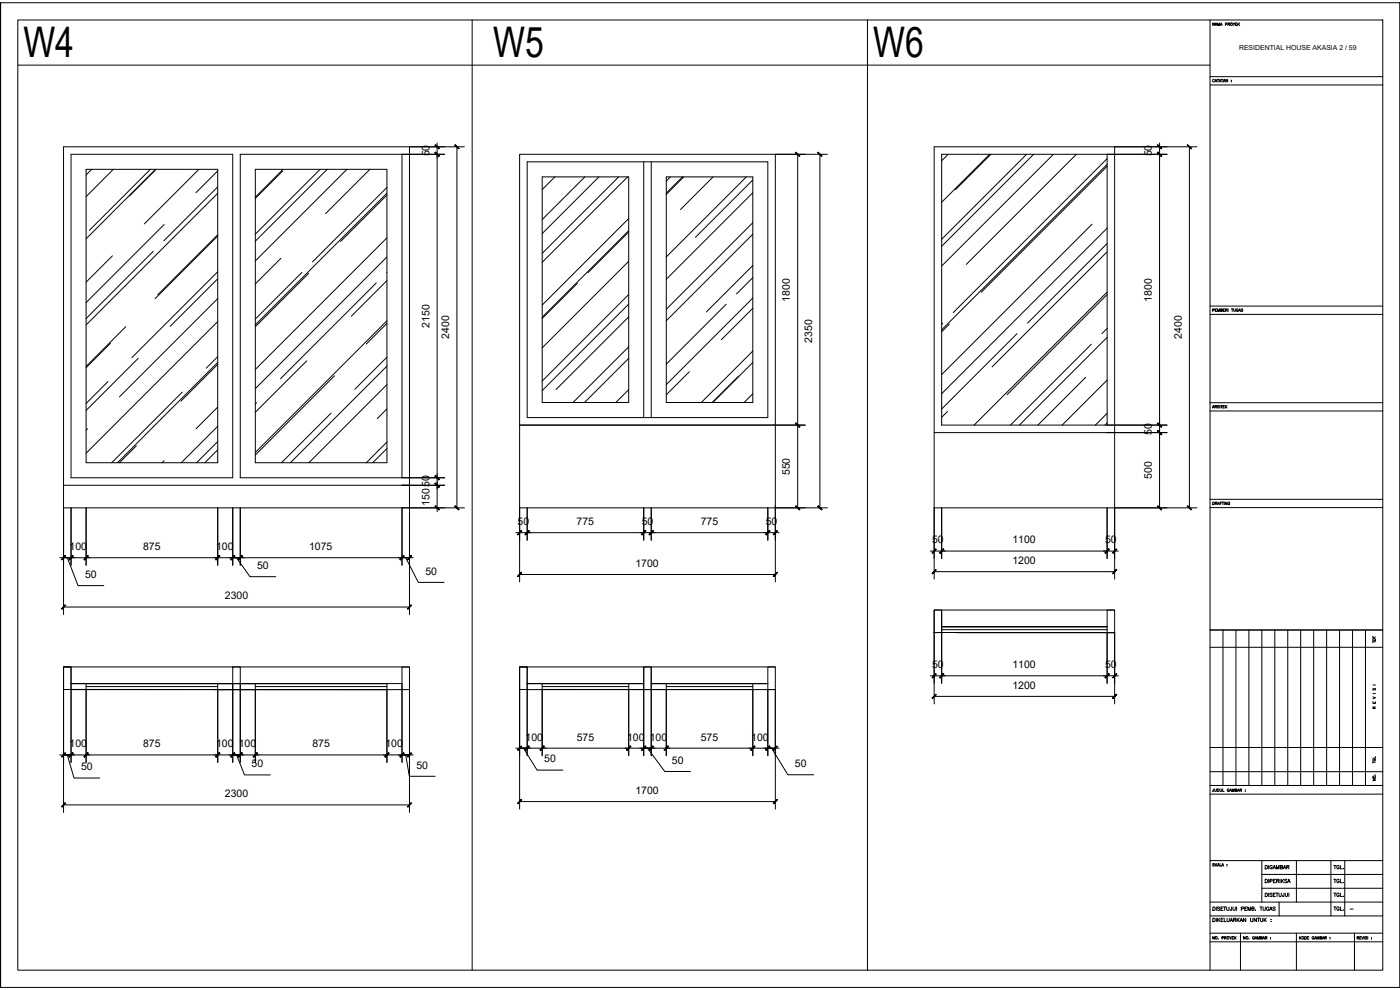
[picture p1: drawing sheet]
<svg xmlns="http://www.w3.org/2000/svg" width="420mm" height="297mm" viewBox="0 0 420 297" stroke-linecap="round" stroke-linejoin="round" font-family="sans-serif">
<!-- layer: 0 -->
<g fill="none" stroke="#000" stroke-width=".3">
<path d="M5.3 19.5h357.8M141.7 6v285.1M260.3 6v285.1M21.3 46.3h48.6v97h-48.6zM25.8 50.8h39.5v88h-39.5zM27.5 50.8l-1.7 1.7M34 50.8l-8.2 8.2M45.1 50.8l-18.3 18.3M46.7 50.8l-20.9 20.8M46.9 50.8l-8.1 8.1M59.7 50.8l-16.4 16.4M65.3 51.3l-6.5 6.5"/>
<path d="M65.3 56.1l-16.1 16.2M65.3 58l-39.5 39.5M76.6 50.8h39.5v88h-39.5zM84.9 51.3l-8.3 8.2M85 50.8l-8.4 8.4M96.1 50.8l-19.5 19.5M98.2 50.8l-21.6 21.6M104.1 50.8l-27.5 27.5M111 50.8l-13.3 13.3M116.1 58l-39.5 39.5M116.1 56.2l-22.3 22.4M116.1 58.5l-13.9 13.9"/>
<path d="M120.6 46.3v97M122.9 44v140.4M131.2 42.9v4.5M131.2 46.3v97M133.4 46.3h-61.3v97h61.3M137.1 44v108.4M139.4 44h-120.3v108.4h103.8M158.2 48.6h72.2v76.7h-72.2zM162.7 53.1h26v67.7h-26zM166.5 53.1l-3.8 3.8M175.5 53.1l-12.8 12.8M179.7 53.1l-17 17"/>
<path d="M185.7 53.1l-23 22.9M188.4 53.1l-25.7 25.6M193.2 48.6v76.7M195.4 48.6v76.7M200 53.1h25.9v67.7h-25.9zM201.2 53.1l-1.2 1.2M204.8 53.1l-4.8 4.8M205.2 53.1l-5.2 5.2M214 53.1l-9.8 9.8M224 53.1l-24 24M225.9 57.8l-25.9 26M225.9 54l-17.2 17.2"/>
<path d="M232.7 46.3v106.1h-76.8v-24.9M239.4 46.3v106.1M246.1 46.3v106.1M248.3 46.3h-92.4v81.2M282.6 46.3v81.2h67.7M282.6 46.3h67.7M282.6 46.3h.1M284.5 46.3l-1.9 1.9M297 46.3l-14.4 14.4M297.4 46.3l-10.7 10.6M308.1 46.3l-25.5 25.5M310.2 46.3l-27.6 27.6"/>
<path d="M316.1 46.3l-33.5 33.5M323 46.3l-33 33M332.3 49.3l-49.7 49.7M332.3 47.6l-46.2 46.2M332.3 49.9l-37.8 37.8M332.3 46.3v81.2M334.5 44v129.8M348 42.9v4.5M348 46.3v81.2M357 44v108.4M359.2 44h-78.8v129.8M33.7 76.8l-7.9 7.9"/>
<path d="M46 75.4l-20.2 20.2M49.3 67.4l-23.5 23.4M65.3 70.4l-18 18M65.3 70.8l-18.7 18.8M84.3 77.5l-7.7 7.7M116.1 77.1l-39.5 39.5M116.1 71.4l-39.5 39.5M188.7 69.2l-26 26M188.7 69.6l-12.3 12.2M188.7 65.6l-26 25.9M188.7 78.4l-26 26M225.9 70.3l-25.9 25.9"/>
<path d="M225.9 66.8l-25.9 26M225.9 79.7l-13.9 13.9M327.7 67.3l-45.1 45.1M332.3 68.5l-49.7 49.6M332.3 73.1l-23.9 23.9M332.3 75.6l-34.5 34.5M37.8 98l-12 11.9M65.3 89.6l-29.5 29.5M65.3 81.5l-25.7 25.8M65.3 83.6l-14.2 14.3M65.3 96.5l-39.5 39.5M90.6 81.7l-14 14"/>
<path d="M92.6 82l-16 16M112.9 84.9l-28.7 28.7M116.1 96.3l-39.5 39.5M116.1 81.7h.1M116.1 84.2l-10.6 10.7M116.1 97l-6.1 6.2M173.3 85l-10.6 10.6M188.7 88.4l-26 25.9M188.7 95.1l-21.8 21.8M188.7 91.2l-26 26M217.9 91.3l-17.9 18M225.9 89.4l-25.9 26"/>
<path d="M225.9 83.3l-4.8 4.9M225.9 92.5l-9.4 9.4M282.9 97l-.3 .3M284.9 97.2l-2.3 2.4M332.3 87.6l-40 39.9M332.3 98.5l-1.6 1.6M332.3 88.4l-30.1 30M32.4 114.5l-6.6 6.5M33.2 103l-7.4 7.3M41.5 107.5l-15.7 15.7M54.7 117.7l-21.2 21.1M65.3 108.7l-30.1 30.1"/>
<path d="M65.3 107l-3.4 3.5M65.3 109.3l-11 11M92.1 108.3l-15.5 15.4M100.4 112.8l-23.8 23.7M116.1 115.4l-23.4 23.4M116.1 107.2l-9.6 9.6M116.1 109.9l-29 28.9M188.7 107.5l-13.3 13.3M188.7 104.1l-16.7 16.7M188.7 116.9l-3.9 3.9M206.9 111.5l-6.9 7M221.6 112.9l-7.9 7.9"/>
<path d="M225.9 108.8l-12 12M225.9 105.3l-15.4 15.5M225.9 118.2l-2.6 2.6M305.2 100.1l-22.6 22.6M325.8 113.2l-14.3 14.3M327.5 103.3l-24.2 24.2M332.3 101.2l-26.4 26.3M332.3 114.1l-13.5 13.4M26.3 128.7l-.5 .4M40.9 133.7l-5.1 5.1M49.3 138.2l-.6 .6M65.3 127.9l-10.9 10.9"/>
<path d="M65.3 132.5l-6.3 6.3M65.3 122.1l-6.5 6.6M65.3 135l-3.8 3.8M77 120.8l-.4 .4M99.3 124l-14.8 14.8M116.1 134.6l-4.2 4.2M116.1 132.6l-6.2 6.2M116.1 122.7l-2.9 2.9M155.9 127.5h85.7M280.4 129.8h69.9M284.3 123.5l-1.7 1.7M332.3 124l-3.6 3.5"/>
<path d="M332.3 126.9l-.7 .6M348 126.4v4.5M348 129.8v22.6M19.1 145.6h114.3M19.1 152.4v32M21.3 152.4v17.2M25.8 152.4v17.2M65.3 152.4v17.2M69.9 152.4v17.2M72.1 152.4v17.2M131.2 142.2v4.5M131.2 144.5v9"/>
<path d="M139.4 152.4h-18.8v17.2M154.8 159.8h4.5M155.9 152.4v22.2M158.2 152.4v9.7M158.2 159.8h35M192.1 159.8h4.5M193.2 152.4v9.7M195.4 152.4v9.7M195.4 159.8h35M229.3 159.8h4.5M230.4 152.4v9.7M232.7 152.4h15.6"/>
<path d="M232.7 151.6v23M280.4 152.4h78.8M282.6 152.4v15.2M332.3 152.4v15.2M17.9 167.3h1.2M19.1 167.3h2.2h-2.2M21.3 167.3h1.2M25.8 167.3h39.5M27 167.3h-6.8l3.2 8.4h7.8M64.2 167.3h6.8l4 5.7h7.8M68.7 167.3h1.2M69.9 167.3h2.2h-2.2"/>
<path d="M72.1 167.3h48.5M120.6 167.3h2.3h-2.3M121.8 167.3l3.7 7.4h7.8M122.9 167.3h1.1M155.9 172.4h76.8M279.2 165.3h4.5M280.4 171.5h54.1M282.6 165.3h49.7M331.1 165.3h4.6M19.1 182.1h103.8M280.4 189.8v21.4M282.6 189.8h51.9v21.4"/>
<path d="M282.6 189.8v15.2M332.3 189.8v15.2M19.1 206.9v36.9M25.8 206.9v21.9M65.3 205.1h4.6v1.8h-4.6zM65.3 206.9v21.9M69.9 200.1h2.2v6.8h-2.2zM69.9 206.9v21.9M72.1 205.1h4.5v1.8h-4.5zM72.1 206.9v21.9M76.6 206.9v21.9M116.1 205.1h4.5v1.8h-4.5z"/>
<path d="M120.6 206.9v21.9M122.9 206.9v36.9M155.9 206.9v35.9M158.2 206.9v19.8M188.7 205.1v21.6M193.2 206.9v19.8M195.4 206.9v19.8M200 205.1v21.6M225.9 206.9h-63.2v19.8M225.9 206.9v19.8M230.4 206.9v19.8M232.7 206.9v35.9"/>
<path d="M279.2 202.8h4.5M280.4 208.9h54.1M282.6 202.8h49.7M331.1 202.8h4.6M17.9 226.5h1.2M19.1 226.5h2.2h-2.2M21.3 228.8v-21.9h94.8v21.9M21.3 226.5h1.2M25.8 226.5h39.5M27 226.5h-6.8l2 6.9h7.8M64.2 226.5h6.8M68.7 226.5h1.2"/>
<path d="M69.9 226.5h2.2h-2.2M71 226.5l2.4 6h7.7M71 226.5h6.8M72.1 226.5h1.1M76.6 226.5h39.5M115 226.5h6.8l1.1 6.4h7.7M119.5 226.5h1.1M120.6 226.5h2.3h-2.3M122.9 226.5h1.1M154.8 224.5h1.1M155.9 224.5h2.3h-2.3M158.2 224.5h1.1"/>
<path d="M162.7 224.5h26M163.9 224.5h-6.8l4.1 6.6h7.7M187.5 224.5h6.8M192.1 224.5h1.1M193.2 224.5h2.2h-2.2M194.3 224.5l5.2 7h7.7M194.3 224.5h6.8M195.4 224.5h1.2M200 224.5h25.9M224.8 224.5h6.8l4.9 8h7.7M229.3 224.5h1.1M230.4 224.5h2.3h-2.3"/>
<path d="M232.7 224.5h1.1M19.1 241.5h103.8M155.9 240.5h76.8"/>
</g>
<!-- layer: DOOR OPENING -->
<g fill="none" stroke="#000" stroke-width=".3">
<path d="M280.4 183h2.2v6.8h-2.2zM282.6 188h49.7M282.6 183h51.9M282.6 188.9h49.7M287.1 189.8h47.4M332.3 183h2.2v6.8h-2.2zM19.1 200.1h2.2v6.8h-2.2zM19.1 200.1h103.8M21.3 205.1h94.8M21.3 206.9h94.8M25.8 205.1v1.8M25.8 206h39.5"/>
<path d="M76.6 206h39.5M120.6 200.1h2.3v6.8h-2.3zM155.9 200.1h2.3v6.8h-2.3zM155.9 200.1h37.3M158.2 205.1h35M158.2 206.9h74.5M162.7 206h26M162.7 205.1v1.8M193.2 200.1h2.2v6.8h-2.2zM195.4 205.1h35M195.4 200.1h37.3M200 206h25.9"/>
<path d="M225.9 205.1v1.8M230.4 200.1h2.3v6.8h-2.3z"/>
</g>
<!-- layer: XR-KOP A3_MOZART$0$KOP-A1$0$A-GRSKOP -->
<g fill="none" stroke="#000" stroke-width=".3">
<path d="M.2 .8h420v295.5h-420zM.2 .8v295.5M5.3 6h409.7v285.1h-409.7zM363.1 6v285.1M420.2 .8v295.5M363.1 25.5h51.9M363.1 23h51.9M363.1 91.8h51.9M363.1 94.3h51.9M363.1 120.8h51.9M363.1 123.3h51.9M363.1 149.8h51.9"/>
<path d="M363.1 152.3h51.9M363.1 189h51.9M363.1 194.2h51.9M367 189v46.7M370.9 189v46.7M374.8 189v46.7M378.7 189v46.7M382.6 189v46.7M386.5 189v46.7M390.4 189v46.7M394.3 189v46.7M398.1 189v46.7"/>
<path d="M402 189v46.7M405.9 189v46.7M409.8 189v46.7M363.1 224.3h51.9M363.1 231.5h51.9M363.1 235.7h51.9M363.1 238.3h51.9M363.1 258.2h51.9M378.7 258.2v12.5M389.1 258.2v12.5M399.4 258.2v16.6M403.6 258.2v16.6"/>
<path d="M363.1 280h51.9M363.1 274.8h51.9M363.1 270.7h51.9M372.3 280v11.1M378.7 266.5h36.3M378.7 262.4h36.3M383.9 270.7v4.1M389.1 280v11.1M406.5 280v11.1M363.1 282.6h51.9"/>
</g>
<!-- layer: XR-KOP A3_MOZART$0$KOP-A1$0$A-TXTKOP -->
<g fill="none" stroke="#000" stroke-width=".3">
<path d="M364.5 6.9v.8l-.5-.8v.8M364.6 7.7l.3-.8 .3 .8M364.8 7.4h.3M365.4 7.7v-.8l.3 .8 .3-.8v.8M366.2 7.7l.3-.8 .3 .8M366.3 7.4h.4M367.8 7.3l.4-.1v-.3h-.4v.8M368.5 7.2l.6-.2-.6-.1v.8M368.8 7.2l.3 .5M370 6.9l.3 .8M370.6 6.9l-.3 .3M370.8 7.2h.3"/>
<path d="M371.3 6.9h-.5v.8h.5M371.5 6.9v.8M371.7 7.2l.3 .5M372 6.9l-.5 .5M364.5 24a.29 .29 0 0 0-.4-.2 .29 .29 0 0 0-.2 .3v.2a.29 .29 0 0 0 .2 .3 .29 .29 0 0 0 .4-.2M364.6 24.6l.3-.8 .3 .8M364.7 24.3h.4M365.3 23.8h.5M365.5 23.8v.8M365.9 24.6l.3-.8 .3 .8M366 24.3h.4M366.5 23.8h.6"/>
<path d="M366.8 23.8v.8M367.1 24.6l.3-.8 .3 .8M367.2 24.3h.4M368.4 23.8v.8l-.5-.8v.8M369.5 24.1h.1M369.5 24.5h.1M364 93.1l.4-.1v-.3h-.4v.7M364.7 93h.3M365.2 92.7h-.5v.7h.5M365.4 93.4v-.7l.3 .7 .3-.7v.7M366.3 93l.5-.2-.5-.1v.7h.5l-.2-.4M367.1 93h.3"/>
<path d="M367.6 92.7h-.5v.7h.5M367.8 93l.5-.2-.5-.1v.7M368.1 93l.2 .4M368.6 92.7v.7M369.5 92.7h.6M369.8 92.7v.7M370.2 92.7v.5l.3 .2 .2-.1 .1-.6M371.6 92.9a.28 .28 0 0 0-.4-.2 .28 .28 0 0 0-.2 .3v.2a.28 .28 0 0 0 .3 .3 .28 .28 0 0 0 .3-.3h-.2M371.7 93.4l.3-.7 .3 .7M371.8 93.2h.4M373 92.8h-.5l.5 .4-.2 .2-.3-.1M363.8 122.4l.3-.7 .3 .7"/>
<path d="M364 122.2h.3M364.6 122l.5-.2-.5-.1v.7M364.9 122l.2 .4M365.9 121.8h-.5l.5 .4-.2 .2-.3-.1M366.1 121.7v.7M366.3 121.7h.5M366.6 121.7v.7M367 122h.3M367.5 121.7h-.5v.7h.5M367.7 121.7v.7M367.9 122l.3 .4M368.2 121.7l-.5 .5"/>
<path d="M364 150.6l.4 .1-.1 .7h-.3zM364.7 151h.5v-.3l-.5-.1v.8M365 151l.2 .4M365.4 151.4l.3-.8 .3 .8M365.5 151.2h.4M366.2 151h.3M366.6 150.6h-.4v.8M366.7 150.6h.5M367 150.6v.8M367.4 150.6v.8M368.2 150.6v.8l-.5-.8v.8M369.1 150.8a.29 .29 0 0 0-.4-.2 .29 .29 0 0 0-.2 .3 .32 .32 0 0 0 .1 .5 .32 .32 0 0 0 .4-.1l.1-.2h-.2"/>
<path d="M412 192.5h.8M412 190.9v.5M412 192.3v.5M412 191.2h.8M412.1 191.7l.5-.1 .2 .5h-.8zM412 210.6v.4h.8v-.4M412 209.1l.8 .3-.8 .3M412 208.1h.8M412 205.5h.8M412.1 206.6v.5l.5-.5 .2 .1-.1 .4M412.4 212.6l-.2-.5-.2 .5h.8M412.4 210.7v.3"/>
<path d="M412.8 212.1l-.4 .2M364.2 236.7v.7h-.2l-.1-.2M364.5 236.7l.1 .7 .2 .1 .2-.1 .1-.7M365.4 236.7l.4 .1-.1 .6-.3 .1zM366.1 236.7v.6l.3 .2 .2-.1v-.7M366.9 236.7v.8h.5M368.9 236.9a.28 .28 0 0 0-.4-.2 .28 .28 0 0 0-.2 .3 .32 .32 0 0 0 .1 .4 .32 .32 0 0 0 .4 0l-.1-.2M369 237.5l.3-.8 .3 .8M369.1 237.2h.4M369.8 237.5v-.8l.3 .8 .3-.8v.8M370.7 237.1l.4-.1 .1-.2-.5-.1v.8l.5-.1-.2-.3M371.3 237.5l.3-.8 .3 .8"/>
<path d="M371.5 237.2h.3M372.1 237.1l.5-.2-.5-.2v.8M372.4 237.1l.2 .4M373.7 237h.1M373.7 237.4h.1M412 233.7h.8l-.8 .5h.8M412 228.4v.5M412 228.7h.8M412.2 227.7a.28 .28 0 0 0-.2 .4 .28 .28 0 0 0 .3 .2 .32 .32 0 0 0 .4-.1 .32 .32 0 0 0 0-.4l-.2 .1M412.7 232.5h.1M412.8 227v.5h-.8M364.4 259.2h-.5l.5 .5-.2 .2-.3-.1"/>
<path d="M364.7 259.1v.8M364.9 259.4l.3 .5M365.2 259.1l-.5 .5M365.4 259.9l.3-.8 .3 .8M365.5 259.6h.3M366.1 259.1v.8h.5M366.6 259.9l.3-.8 .3 .8M366.8 259.6h.3M368.2 259.4h.1M368.2 259.8h.1M379.7 259.7h.3a.56 .56 0 0 1 .4 .5 .56 .56 0 0 1-.4 .5h-.3zM380.7 259.7v1"/>
<path d="M381.8 259.9a.38 .38 0 0 0-.4-.2 .38 .38 0 0 0-.3 .4v.2a.37 .37 0 0 0 .4 .4 .37 .37 0 0 0 .3-.4h-.2M400.3 259.7h.7M400.6 259.7v1M401.9 259.9a.38 .38 0 0 0-.4-.2 .38 .38 0 0 0-.3 .4v.2a.37 .37 0 0 0 .3 .4 .37 .37 0 0 0 .4-.4h-.2M402.3 259.7v1h.6M364 275.5h.3a.55 .55 0 0 1 .4 .5 .55 .55 0 0 1-.4 .5h-.3zM364 272.1h.3a.55 .55 0 0 1 .4 .5 .55 .55 0 0 1-.4 .6h-.3zM365 272.1v1.1M365 275.5v1M365.4 275.5v1M365.7 275.9l.4 .6M366.1 272.3l-.6-.1-.1 .3 .6 .3 .1 .2h-.7"/>
<path d="M366.1 275.5l-.7 .7M366.4 272.6h.4M366.5 276h.4M367.1 272.1h-.7v1.1h.7M367.1 275.5h-.6v1h.6M367.2 272.1h.7M367.4 275.5v1h.6M367.5 272.1v1.1M368.1 272.1v.8l.3 .3 .4-.2v-.9M368.2 275.5l.1 .9 .2 .1 .4-.1v-.9M369.2 276.5l.4-1 .4 1M369.3 276.2h.5"/>
<path d="M369.6 272.1v1h-.4l-.1-.3M370 272.1v.8l.3 .3 .4-.2v-.9M370.2 276l.6-.1 .1-.3-.7-.1v1M370.6 276l.3 .5M371.1 272.1v1.1M371.3 275.5v1M371.5 275.9l.4 .6M371.9 275.5l-.6 .7M372.1 276.5l.4-1 .4 1M372.3 276.2h.5M372.5 272.7l.6-.1 .1-.4-.7-.1v1.1M373.6 272.6h.4"/>
<path d="M373.9 275.5v1l-.7-1v1M374.2 272.1h-.6v1.1h.6M374.5 273.2v-1.1l.4 1.1 .4-1.1v1.1M375.3 275.5v.9l.3 .1 .3-.1 .1-.9M375.7 272.6h.6v-.4l-.6-.1v1.1l.6-.1-.2-.5M376.8 273.1h.1M377.1 275.5v1l-.7-1v1M377.3 275.5h.7M377.7 275.5v1M378.1 272.1h.7M378.3 275.5v.7l.3 .3 .3-.1 .1-.9M378.5 272.1v1.1"/>
<path d="M379.1 272.1v.8l.2 .3 .4-.2v-.9M379.3 275.5v1M379.6 275.9l.4 .6M379.7 263.8h.3a.56 .56 0 0 1 .4 .5 .56 .56 0 0 1-.4 .6h-.3zM379.7 268h.3a.56 .56 0 0 1 .4 .5 .56 .56 0 0 1-.4 .5h-.3zM380 275.5l-.7 .7M380.7 263.8v1.1M380.7 268v1M380.8 272.4a.38 .38 0 0 0-.4-.3 .38 .38 0 0 0-.3 .4v.3a.37 .37 0 0 0 .4 .4 .37 .37 0 0 0 .3-.4h-.2M381 273.2l.4-1.1 .4 1.1M381.1 264.4l.6-.1 .1-.4-.7-.1v1.1M381.2 272.8h.5"/>
<path d="M381.5 275.8h.1M381.5 276.4h.1M381.8 268.1l-.6-.1-.1 .3 .6 .3 .1 .3h-.7M382 260.7l.4-1 .4 1M382.1 268.5h.4M382.2 260.4h.5M382.2 264.3h.4M382.7 272.3l-.6-.1v.3l.6 .3v.2h-.7M382.8 268h-.7v1h.7M382.8 263.8h-.6v1.1h.6M382.9 268h.7M383.1 260.7v-1l.4 1 .3-1v1"/>
<path d="M383.1 264.3h.6l.1-.4-.7-.1v1.1M383.3 268v1M383.5 264.3l.3 .6M383.8 268v.7l.3 .3 .4-.1v-.9M384.1 263.8v1.1M384.2 260.2l.6-.1 .1-.3-.7-.1v1l.7-.1v-.2l-.2-.2M384.5 263.8v1.1M384.8 264.3l.4 .6M385.1 260.7l.4-1 .4 1M385.2 263.8l-.7 .7M385.3 260.4h.5M385.3 268v.9l-.3 .1-.2-.3"/>
<path d="M385.7 268v.7l.3 .3 .4-.1v-.9M386.2 260.2l.6-.1v-.3l-.6-.1v1M386.2 264l-.6-.1v.3l.5 .2 .1 .3h-.7M386.4 264.9l.4-1.1 .4 1.1M386.5 260.2l.4 .5M386.6 264.5h.5M386.8 268v1M400.3 263.8h.7M400.3 268h.7M400.3 272.1h.7M400.6 263.8v1.1M400.6 268v1"/>
<path d="M400.6 272.1v1M401.9 264.1a.38 .38 0 0 0-.4-.3 .38 .38 0 0 0-.3 .4 .43 .43 0 0 0 .1 .6 .43 .43 0 0 0 .6-.1v-.2h-.2M401.9 268.2a.38 .38 0 0 0-.4-.2 .38 .38 0 0 0-.3 .4 .43 .43 0 0 0 .1 .5 .43 .43 0 0 0 .6 0v-.3h-.2M401.9 272.4a.38 .38 0 0 0-.4-.3 .38 .38 0 0 0-.3 .4 .43 .43 0 0 0 .1 .6 .43 .43 0 0 0 .6-.1v-.2h-.2M402.3 263.8v1.1h.6M402.3 268v1h.6M402.3 272.1v1h.6M403.2 260.6h.1M403.2 264.7h.1M403.2 268.9h.1M403.2 273h.1M364.5 281v.8l-.5-.8v.8"/>
<path d="M365.6 281.7h.1M366.7 281.4h.5v-.3l-.5-.1v.8M367.5 281.4l.5-.2-.5-.2v.8M367.8 281.4l.2 .4M369 281l.3 .8M369.6 281l-.3 .4M369.8 281.4h.3M370.2 281h-.4v.8h.4M370.5 281v.8M370.6 281.3l.4 .5M371 281l-.5 .5M373.7 281v.8l-.5-.8v.8"/>
<path d="M374.8 281.7h.1M376.5 281.2a.29 .29 0 0 0-.4-.2 .29 .29 0 0 0-.2 .3 .32 .32 0 0 0 .1 .4 .32 .32 0 0 0 .4 0l.1-.2h-.2M376.6 281.8l.3-.8 .3 .8M376.7 281.5h.4M377.4 281.8v-.8l.3 .8 .3-.8v.8M378.3 281.4l.4-.1 .1-.2-.5-.1v.8l.5-.1-.2-.3M378.9 281.8l.3-.8 .3 .8M379.1 281.5h.3M379.7 281.4l.5-.2-.5-.2v.8M380 281.4l.2 .4M381.3 281.3h.1M381.3 281.7h.1"/>
<path d="M390 281v.8M390.1 281.3l.4 .5M390.5 281l-.5 .5M391.5 281l.5 .2-.1 .6h-.4zM392.3 281.4h.3M392.8 281h-.5v.8h.5M394.3 281.2a.29 .29 0 0 0-.3-.2 .29 .29 0 0 0-.2 .3 .32 .32 0 0 0 .1 .4 .32 .32 0 0 0 .4 0v-.2h-.2M394.5 281.8l.3-.8 .3 .8M394.6 281.5h.3M395.2 281.8v-.8l.3 .8 .3-.8v.8M396.1 281.4l.5-.1v-.2l-.5-.1v.8l.5-.1-.1-.3M396.8 281.8l.3-.8 .3 .8"/>
<path d="M396.9 281.5h.4M397.6 281.4l.4-.1 .1-.2-.5-.1v.8M397.8 281.4l.3 .4M399.2 281.3h.1M399.2 281.7h.1M407.3 281.4l.4-.1 .1-.2-.5-.1v.8M407.6 281.4l.2 .4M408.1 281.4h.3M408.5 281h-.4v.8h.4M408.7 281l.3 .8 .3-.8M409.4 281v.8M410.2 281.1h-.5l.5 .5-.2 .2-.3-.1"/>
<path d="M410.5 281v.8M411.6 281.3h.1M411.6 281.7h.1"/>
<circle cx="369.6" cy="7.2" r=".36"/>
<circle cx="412.4" cy="233.1" r=".36"/>
<circle cx="365" cy="281.4" r=".36"/>
<circle cx="368.5" cy="281.4" r=".36"/>
<circle cx="374.2" cy="281.4" r=".36"/>
<circle cx="391" cy="281.4" r=".36"/>
</g>
<!-- layer: 0 -->
<g fill="#000" stroke="#000" stroke-width=".3">
<path d="M130.7 43.4l-.1 .1 1.2 1zM130.6 43.5l1.2 1-.1 .2z"/>
<path d="M130.6 45.8l1.1 1.1 .1-.1zM130.7 45.7l1.1 1.1-1.2-1z"/>
<path d="M130.6 45.8l1.1 1.1 .1-.1zM130.7 45.7l1.1 1.1-1.2-1z"/>
<path d="M136.5 43.5l1.1 1.2 .2-.2zM136.5 43.5l.1-.1 1.2 1.1z"/>
<path d="M238.8 45.8l1.1 1.1 .1-.1zM238.9 45.7l1.1 1.1-1.2-1z"/>
<path d="M245.4 45.8l1.2 1.1 .1-.1zM245.6 45.7l1.1 1.1-1.3-1z"/>
<path d="M347.5 43.4l-.1 .1 1.2 1zM347.4 43.5l1.2 1-.1 .2z"/>
<path d="M347.4 45.8l1.1 1.1 .1-.1zM347.4 45.8l.1-.1 1.1 1.1z"/>
<path d="M347.4 45.8l1.1 1.1 .1-.1zM347.4 45.8l.1-.1 1.1 1.1z"/>
<path d="M356.3 43.5l1.2 1.2 .1-.2zM356.3 43.5l.1-.1 1.2 1.1z"/>
<path d="M238.9 126.9l-.1 .1 1.2 1.1zM238.8 127l1.2 1.1-.1 .1z"/>
<path d="M238.8 127l1.1 1.2 .1-.1zM238.9 126.9l1.1 1.2-1.2-1.1z"/>
<path d="M347.5 126.9l-.1 .1 1.2 1.1zM347.4 127l1.2 1.1-.1 .1z"/>
<path d="M347.5 126.9l-.1 .1 1.2 1.1zM347.4 127l1.2 1.1-.1 .1z"/>
<path d="M347.4 129.3l1.1 1.1 .1-.1zM347.4 129.3l.1-.1 1.1 1.1z"/>
<path d="M347.4 129.3l1.1 1.1 .1-.1zM347.4 129.3l.1-.1 1.1 1.1z"/>
<path d="M130.7 142.7l-.1 .1 1.2 1.1zM130.6 142.8l1.2 1.1-.1 .1z"/>
<path d="M130.7 142.7l-.1 .1 1.2 1.1zM130.6 142.8l1.2 1.1-.1 .1z"/>
<path d="M130.7 145l-.1 .1 1.2 1zM130.6 145.1l1.2 1-.1 .1z"/>
<path d="M130.6 145.1l1.1 1.1 .1-.1zM130.7 145l1.1 1.1-1.2-1z"/>
<path d="M130.6 151.9l1.1 1.1 .1-.1zM130.6 151.9l.1-.1 1.1 1.1z"/>
<path d="M136.6 151.8l-.1 .1 1.3 1zM136.5 151.9l1.3 1-.2 .1z"/>
<path d="M158.7 159.2l-1 1.3 1.1-1.2zM158.7 159.2l-1 1.3-.1-.2z"/>
<path d="M158.7 159.2l-1 1.3 1.1-1.2zM158.7 159.2l-1 1.3-.1-.2z"/>
<path d="M196 159.2l-1.1 1.3 1.2-1.2zM196 159.2l-1.1 1.3-.1-.2z"/>
<path d="M196 159.2l-1.1 1.3 1.2-1.2zM196 159.2l-1.1 1.3-.1-.2z"/>
<path d="M233.2 159.2l-1 1.3 1.1-1.2zM232.1 160.3l1.1-1.1-1 1.3z"/>
<path d="M238.9 151.8l-.1 .1 1.2 1zM238.8 151.9l1.2 1-.1 .1z"/>
<path d="M245.6 151.8l-.2 .1 1.3 1zM245.4 151.9l1.3 1-.1 .1z"/>
<path d="M347.5 151.8l-.1 .1 1.2 1zM347.4 151.9l1.2 1-.1 .1z"/>
<path d="M356.4 151.8l-.1 .1 1.3 1zM356.3 151.9l1.3 1-.1 .1z"/>
<path d="M19.6 166.7l-1.2 1.1 .2 .2zM19.6 166.7l.1 .1-1.1 1.2z"/>
<path d="M20.7 167.8l.1 .2 1-1.3zM21.8 166.7l.1 .1-1.1 1.2z"/>
<path d="M21.8 166.7l-1 1.3 1.1-1.2zM21.8 166.7l-1 1.3-.1-.2z"/>
<path d="M26.3 166.7l-1 1.3 1.2-1.2zM26.3 166.7l-1 1.3-.1-.2z"/>
<path d="M26.3 166.7l-1 1.3 1.2-1.2zM26.3 166.7l-1 1.3-.1-.2z"/>
<path d="M65.8 166.7l-1.1 1.1 .1 .2zM65.8 166.7l.2 .1-1.2 1.2z"/>
<path d="M65.8 166.7l-1.1 1.1 .1 .2zM65.8 166.7l.2 .1-1.2 1.2z"/>
<path d="M69.2 167.8l.2 .2 1-1.3zM70.4 166.7l.1 .1-1.1 1.2z"/>
<path d="M70.4 166.7l-1 1.3 1.1-1.2zM69.2 167.8l1.2-1.1-1 1.3z"/>
<path d="M72.6 166.7l-1 1.3 1.1-1.2zM72.6 166.7l-1 1.3-.1-.2z"/>
<path d="M72.6 166.7l-1 1.3 1.1-1.2zM72.6 166.7l-1 1.3-.1-.2z"/>
<path d="M121.1 166.7l-1.1 1.1 .1 .2zM121.1 166.7l.2 .1-1.2 1.2z"/>
<path d="M121.1 166.7l-1.1 1.1 .1 .2zM121.1 166.7l.2 .1-1.2 1.2z"/>
<path d="M123.4 166.7l-1 1.3 1.1-1.2zM122.3 167.8l1.1-1.1-1 1.3z"/>
<path d="M155.3 160.3l.1 .2 1.1-1.3zM156.5 159.2l.1 .1-1.2 1.2z"/>
<path d="M156.5 171.7l-1.1 1.3 1.2-1.1zM156.5 171.7l-1.1 1.3-.1-.1z"/>
<path d="M192.6 160.3l.1 .2 1-1.3zM193.7 159.2l.1 .1-1.1 1.2z"/>
<path d="M192.6 160.3l.1 .2 1-1.3zM193.7 159.2l.1 .1-1.1 1.2z"/>
<path d="M229.8 160.3l.1 .2 1-1.3zM230.9 159.2l.2 .1-1.2 1.2z"/>
<path d="M229.8 160.3l.1 .2 1-1.3zM230.9 159.2l.2 .1-1.2 1.2z"/>
<path d="M232.1 172.9l.1 .1 1-1.3zM233.2 171.7l.1 .2-1.1 1.1z"/>
<path d="M280.9 164.7l-1.2 1.1 .1 .2zM280.9 164.7l.1 .1-1.2 1.2z"/>
<path d="M280.9 170.9l-1.1 1.2 1.2-1.1zM279.7 172l1.2-1.1-1.1 1.2z"/>
<path d="M283.1 164.7l-1 1.3 1.1-1.2zM283.1 164.7l-1 1.3-.1-.2z"/>
<path d="M283.1 164.7l-1 1.3 1.1-1.2zM283.1 164.7l-1 1.3-.1-.2z"/>
<path d="M331.6 165.8l.2 .2 1-1.3zM332.8 164.7l.1 .1-1.1 1.2z"/>
<path d="M331.6 165.8l.2 .2 1-1.3zM332.8 164.7l.1 .1-1.1 1.2z"/>
<path d="M333.9 172l.1 .1 1-1.2zM335 170.9l.1 .1-1.1 1.1z"/>
<path d="M335 164.7l-1 1.3 1.1-1.2zM335 164.7l-1 1.3-.1-.2z"/>
<path d="M19.6 181.5l-1 1.3 1.1-1.2zM19.6 181.5l-1 1.3-.2-.2z"/>
<path d="M122.3 182.6l.1 .2 1-1.3zM123.4 181.5l.1 .1-1.1 1.2z"/>
<path d="M280.9 202.1l-1.2 1.2 .1 .1zM280.9 202.1l.1 .2-1.2 1.1z"/>
<path d="M280.9 208.3l-1.1 1.3 1.2-1.2zM280.9 208.3l-1.1 1.3-.1-.1z"/>
<path d="M283.1 202.1l-1 1.3 1.1-1.1zM283.1 202.1l-1 1.3-.1-.1z"/>
<path d="M283.1 202.1l-1 1.3 1.1-1.1zM283.1 202.1l-1 1.3-.1-.1z"/>
<path d="M331.6 203.3l.2 .1 1-1.3zM332.8 202.1l.1 .2-1.1 1.1z"/>
<path d="M331.6 203.3l.2 .1 1-1.3zM332.8 202.1l.1 .2-1.1 1.1z"/>
<path d="M333.9 209.5l.1 .1 1-1.3zM335 208.3l.1 .1-1.1 1.2z"/>
<path d="M335 202.1l-1 1.3 1.1-1.1zM335 202.1l-1 1.3-.1-.1z"/>
<path d="M19.6 225.9l-1.2 1.1 .2 .1zM19.6 225.9l.1 .1-1.1 1.1z"/>
<path d="M20.7 227l.1 .1 1-1.2zM21.8 225.9l.1 .1-1.1 1.1z"/>
<path d="M21.8 225.9l-1 1.2 1.1-1.1zM21.8 225.9l-1 1.2-.1-.1z"/>
<path d="M26.3 225.9l-1 1.2 1.2-1.1zM26.3 225.9l-1 1.2-.1-.1z"/>
<path d="M26.3 225.9l-1 1.2 1.2-1.1zM26.3 225.9l-1 1.2-.1-.1z"/>
<path d="M65.8 225.9l-1.1 1.1 .1 .1zM65.8 225.9l.2 .1-1.2 1.1z"/>
<path d="M65.8 225.9l-1.1 1.1 .1 .1zM65.8 225.9l.2 .1-1.2 1.1z"/>
<path d="M69.2 227l.2 .1 1-1.2zM70.4 225.9l.1 .1-1.1 1.1z"/>
<path d="M70.4 225.9l-1 1.2 1.1-1.1zM70.4 225.9l-1 1.2-.2-.1z"/>
<path d="M71.5 227l.1 .1 1-1.2zM72.6 225.9l.1 .1-1.1 1.1z"/>
<path d="M72.6 225.9l-1 1.2 1.1-1.1zM72.6 225.9l-1 1.2-.1-.1z"/>
<path d="M77.1 225.9l-1 1.2 1.1-1.1zM77.1 225.9l-1 1.2-.1-.1z"/>
<path d="M77.1 225.9l-1 1.2 1.1-1.1zM77.1 225.9l-1 1.2-.1-.1z"/>
<path d="M115.5 227l.1 .1 1-1.2zM116.6 225.9l.1 .1-1.1 1.1z"/>
<path d="M115.5 227l.1 .1 1-1.2zM116.6 225.9l.1 .1-1.1 1.1z"/>
<path d="M121.1 225.9l-1.1 1.1 .1 .1zM121.1 225.9l.2 .1-1.2 1.1z"/>
<path d="M121.1 225.9l-1 1.2 1.2-1.1zM121.1 225.9l-1 1.2-.1-.1z"/>
<path d="M123.4 225.9l-1 1.2 1.1-1.1zM122.3 227l1.1-1.1-1 1.2z"/>
<path d="M155.3 225l.1 .1 1.1-1.2zM156.5 223.9l.1 .1-1.2 1.1z"/>
<path d="M158.7 223.9l-1.1 1.1 .1 .1zM158.7 223.9l.1 .1-1.1 1.1z"/>
<path d="M158.7 223.9l-1 1.2 1.1-1.1zM158.7 223.9l-1 1.2-.1-.1z"/>
<path d="M163.2 223.9l-1 1.2 1.1-1.1zM163.2 223.9l-1 1.2-.1-.1z"/>
<path d="M163.2 223.9l-1 1.2 1.1-1.1zM163.2 223.9l-1 1.2-.1-.1z"/>
<path d="M189.2 223.9l-1.1 1.1 .1 .1zM189.2 223.9l.1 .1-1.1 1.1z"/>
<path d="M189.2 223.9l-1.1 1.1 .1 .1zM189.2 223.9l.1 .1-1.1 1.1z"/>
<path d="M192.6 225l.1 .1 1-1.2zM193.7 223.9l.1 .1-1.1 1.1z"/>
<path d="M193.7 223.9l-1 1.2 1.1-1.1zM193.7 223.9l-1 1.2-.1-.1z"/>
<path d="M194.8 225l.1 .1 1.1-1.2zM196 223.9l.1 .1-1.2 1.1z"/>
<path d="M196 223.9l-1.1 1.2 1.2-1.1zM196 223.9l-1.1 1.2-.1-.1z"/>
<path d="M200.5 223.9l-1 1.2 1.1-1.1zM200.5 223.9l-1 1.2-.2-.1z"/>
<path d="M200.5 223.9l-1 1.2 1.1-1.1zM200.5 223.9l-1 1.2-.2-.1z"/>
<path d="M226.4 223.9l-1.1 1.1 .1 .1zM226.4 223.9l.1 .1-1.1 1.1z"/>
<path d="M226.4 223.9l-1.1 1.1 .1 .1zM226.4 223.9l.1 .1-1.1 1.1z"/>
<path d="M229.8 225l.1 .1 1-1.2zM230.9 223.9l.2 .1-1.2 1.1z"/>
<path d="M230.9 223.9l-1 1.2 1.2-1.1zM230.9 223.9l-1 1.2-.1-.1z"/>
<path d="M233.2 223.9l-1 1.2 1.1-1.1zM232.1 225l1.1-1.1-1 1.2z"/>
<path d="M19.6 240.9l-1 1.2 1.1-1.1zM19.6 240.9l-1 1.2-.2-.1z"/>
<path d="M122.3 242l.1 .1 1-1.2zM123.4 240.9l.1 .1-1.1 1.1z"/>
<path d="M156.5 239.9l-1.1 1.2 1.2-1.1zM156.5 239.9l-1.1 1.2-.1-.1z"/>
<path d="M232.1 241l.1 .1 1-1.2zM233.2 239.9l.1 .1-1.1 1.1z"/>
</g>
<g font-size="12.7">
<text x="7" y="17.1">W4</text>
<text x="148" y="17">W5</text>
<text x="262.1" y="17">W6</text>
</g>
<g font-size="3.2">
<text x="128.9" y="46.9" transform="rotate(-90 128.9 46.9)">50</text>
<text x="345.7" y="46.9" transform="rotate(-90 345.7 46.9)">50</text>
<text x="237.1" y="90.5" transform="rotate(-90 237.1 90.5)">1800</text>
<text x="345.7" y="90.5" transform="rotate(-90 345.7 90.5)">1800</text>
<text x="128.9" y="98.3" transform="rotate(-90 128.9 98.3)">2150</text>
<text x="134.8" y="101.7" transform="rotate(-90 134.8 101.7)">2400</text>
<text x="354.6" y="101.7" transform="rotate(-90 354.6 101.7)">2400</text>
<text x="243.8" y="102.8" transform="rotate(-90 243.8 102.8)">2350</text>
<text x="345.7" y="130.4" transform="rotate(-90 345.7 130.4)">50</text>
<text x="237.1" y="142.6" transform="rotate(-90 237.1 142.6)">550</text>
<text x="345.7" y="143.7" transform="rotate(-90 345.7 143.7)">500</text>
<text x="128.9" y="151.7" transform="rotate(-90 128.9 151.7)">15050</text>
<text x="155.3" y="157.5">50</text>
<text x="173.1" y="157.5">775</text>
<text x="192.6" y="157.5">50</text>
<text x="210.3" y="157.5">775</text>
<text x="229.8" y="157.5">50</text>
<text x="20.9" y="165">100</text>
<text x="43" y="165">875</text>
<text x="64.9" y="165">100</text>
<text x="92.8" y="165">1075</text>
<text x="279.7" y="163">50</text>
<text x="303.8" y="163">1100</text>
<text x="331.6" y="163">50</text>
<text x="25.5" y="173.4">50</text>
<text x="77.1" y="170.7">50</text>
<text x="127.7" y="172.4">50</text>
<text x="190.7" y="170.1">1700</text>
<text x="303.8" y="169.2">1200</text>
<text x="67.5" y="179.8">2300</text>
<text x="279.7" y="200.5">50</text>
<text x="303.8" y="200.5">1100</text>
<text x="331.6" y="200.5">50</text>
<text x="303.8" y="206.6">1200</text>
<text x="20.9" y="224.2">100</text>
<text x="43" y="224.2">875</text>
<text x="64.9" y="224.2">100</text>
<text x="71.6" y="224.2">100</text>
<text x="93.7" y="224.2">875</text>
<text x="115.7" y="224.2">100</text>
<text x="157.7" y="222.2">100</text>
<text x="173.1" y="222.2">575</text>
<text x="188.2" y="222.2">100</text>
<text x="195" y="222.2">100</text>
<text x="210.3" y="222.2">575</text>
<text x="225.4" y="222.2">100</text>
<text x="24.3" y="231.1">50</text>
<text x="75.5" y="230.2">50</text>
<text x="125" y="230.6">50</text>
<text x="163.3" y="228.8">50</text>
<text x="201.6" y="229.2">50</text>
<text x="238.6" y="230.2">50</text>
<text x="67.5" y="239.2">2300</text>
<text x="190.7" y="238.2">1700</text>
</g>
<text font-size="2.6" x="404.3" y="274.1">-</text>
<text font-size="2.1" x="371.9" y="14.9">RESIDENTIAL HOUSE AKASIA 2 / 59</text>
</svg>
